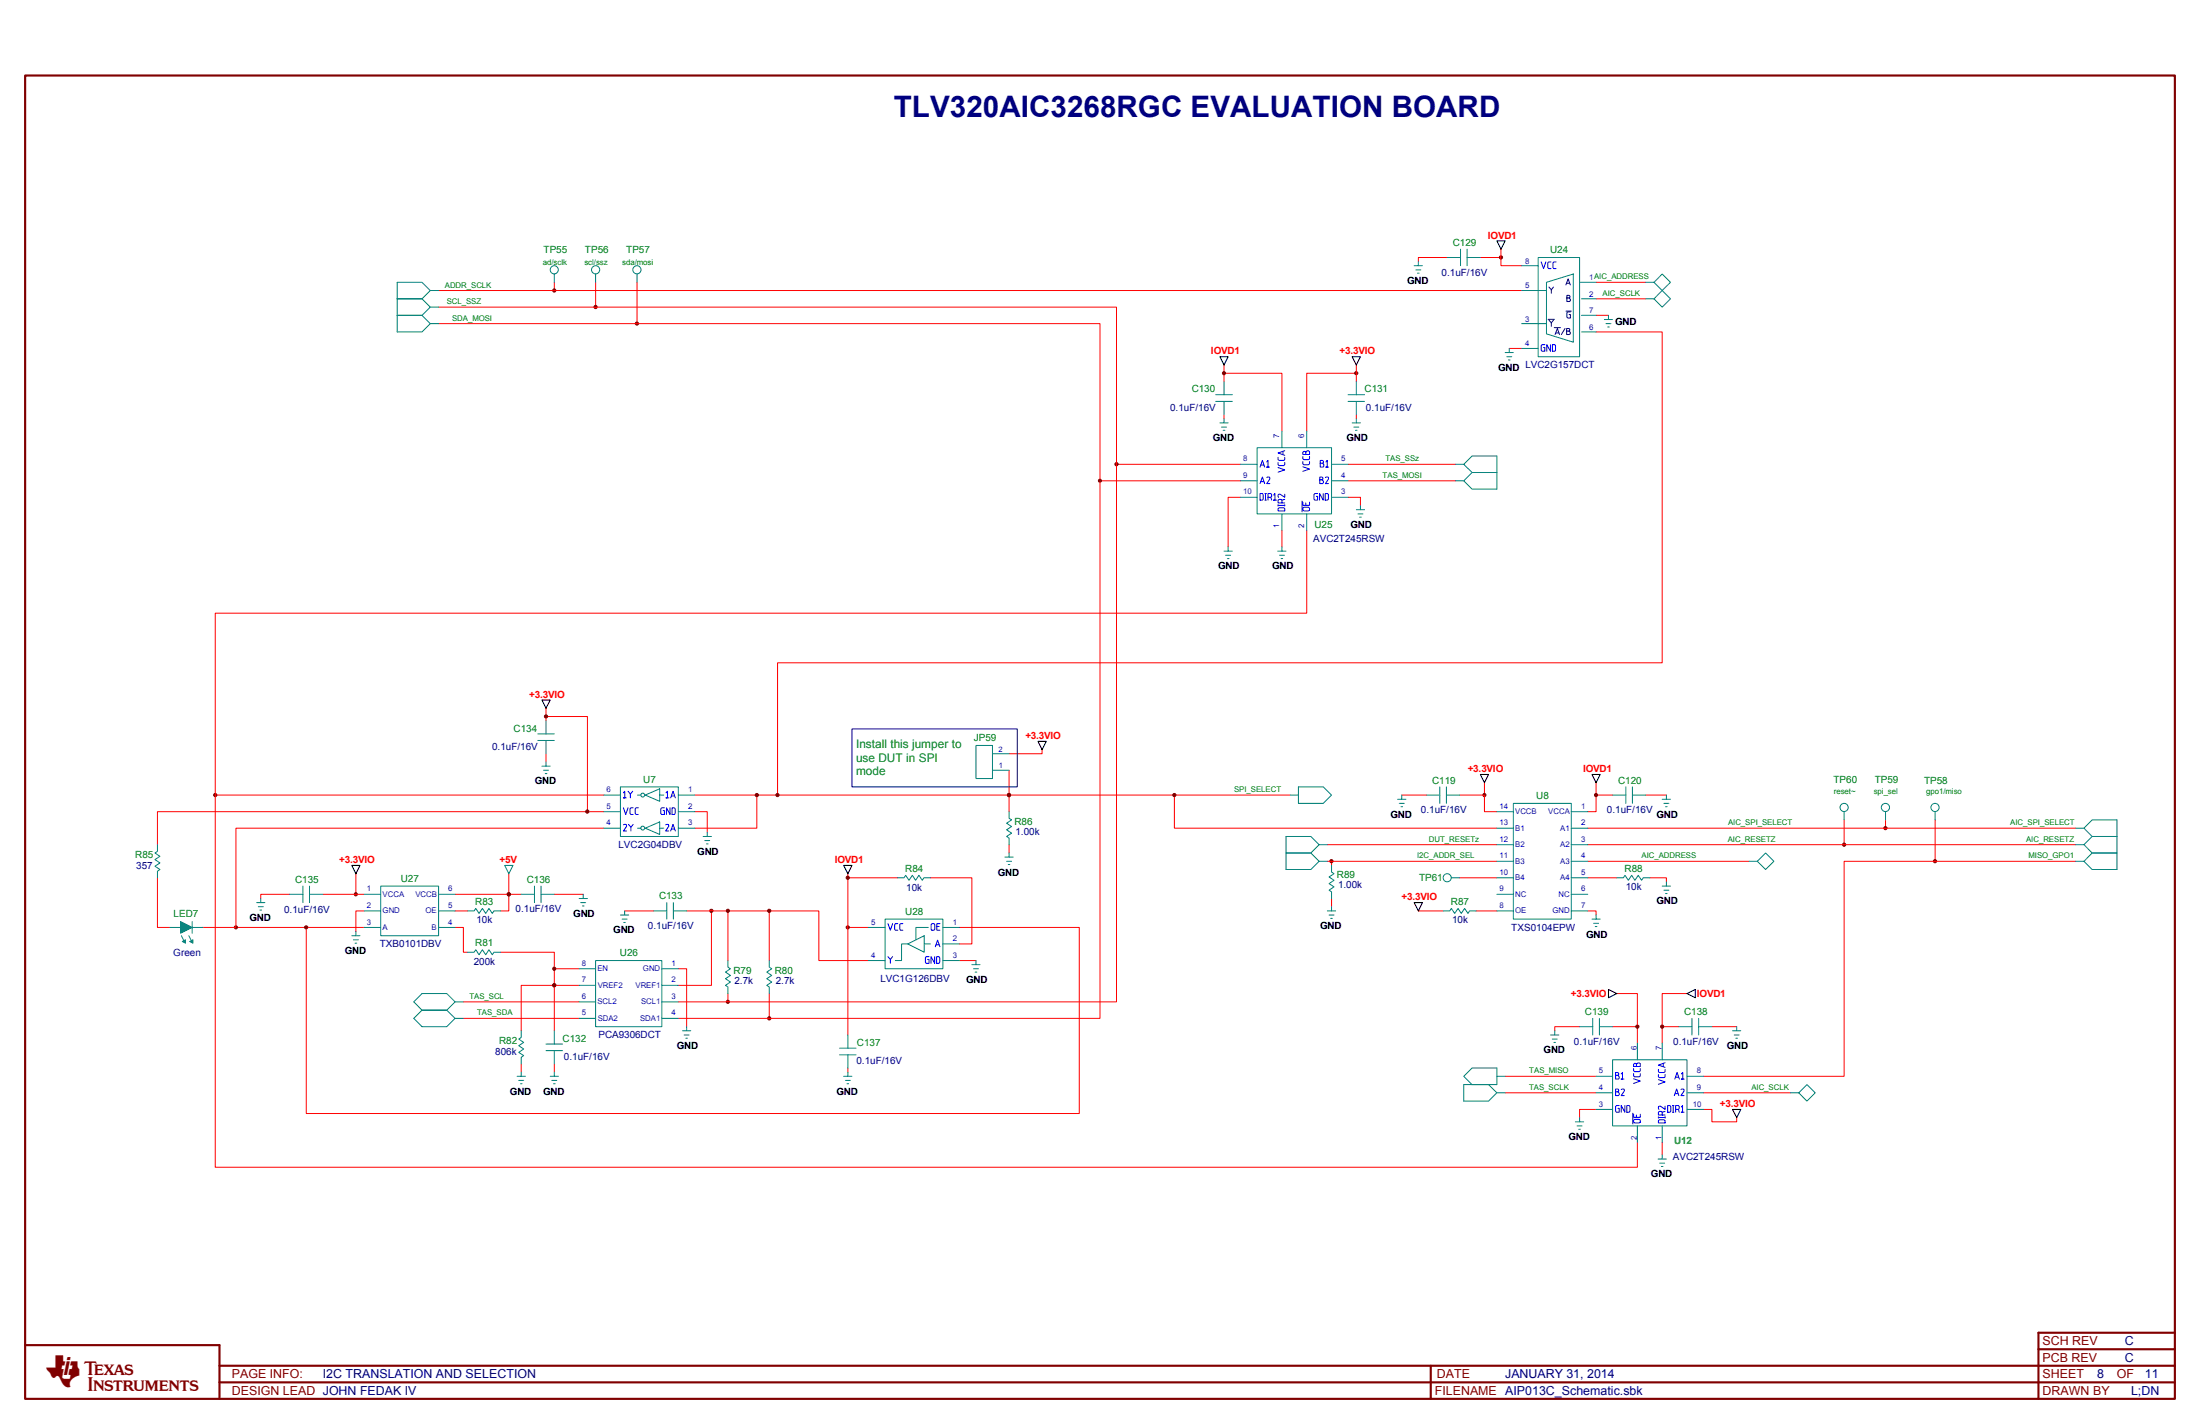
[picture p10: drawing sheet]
<svg xmlns="http://www.w3.org/2000/svg" width="432mm" height="279mm" viewBox="0 0 432 279" stroke-linecap="round" stroke-linejoin="round" font-family="sans-serif">
<g fill="none" stroke="#f00" stroke-width=".2">
<path d="M86.1 57h212.6M108.8 55.4v1.6M116.9 55.4v4.9M125 55.4v8.1M284.1 50.5h-5.7v.8M290.6 50.5h4M294.6 48.9v3.2h4.1M313.3 58.6h9.7M313.3 55.4h9.7M86.1 63.5h129.8v136.3h-82.8M86.1 60.3h133v136.3h-86M240.2 73.2h11.4v11.4"/>
<path d="M240.2 71.6v3.3M266.2 73.2h-9.7v11.4M266.2 71.6v3.3M296.2 68.4h2.5M313.3 65.1h12.9v64.9h-173.6v26M313.3 61.9h2.4M215.9 94.3h27.6M219.1 91.1h24.4M240.2 81.3v.9M243.5 97.6h-2.5v9.7M264.6 97.6h2.4v1.6M264.6 91.1h21.1"/>
<path d="M264.6 94.3h21.1M266.2 81.3v.9M251.6 104.1v3.2M256.5 104.1v16.2h-214.3v108.7h279.2v-4.8M107.2 139v2.4M42.2 156h76.3M107.2 140.6h8.1v18.7M107.2 147.9v1.6M118.5 159.3h-87.6v6.4M136.4 156h116.8M136.4 159.3h2.4v4M148.5 156v6.5h-12.1"/>
<path d="M198.1 151.1v8.2M204.5 147.1v.8h-6.4M230.5 156v6.5h63.3M275.1 156h4.9M286.5 156h4.9v3.3h2.4M291.4 153.6v2.4M313.3 156h3.2M313.3 153.6v5.7h-1.7M323 156h4.1M30.9 172.2v9.8h2.4M56.9 175.5h-5.7v.8M63.4 175.5h8.1"/>
<path d="M69.8 171.4v4.1M71.5 178.7h-1.7v4.1M89.3 175.5h13M89.3 178.7h2.5M99.9 171.4v7.3h-1.6M108.8 175.5h5.7M118.5 162.5h-72.2v19.5h-6.5M122.6 178.7h5.7M134.8 178.7h25.9v9.8h9.8M139.6 178.7v14.6h-6.5M142.9 178.7v9.8M151 178.7v9.8"/>
<path d="M166.4 172.2h9.7M166.4 171.4v31.7M182.6 172.2h8.2v13h-2.5M198.1 165.7v1.7M260.5 169h33.3M260.5 165.7h33.3M261.3 176.3v1.6M261.3 169v.8M278.4 178.7h4.9M286.5 172.2h7.3M289.7 178.7h4.1M311.6 169h31.7"/>
<path d="M311.6 178.7h1.7v.8M311.6 162.5h95.8M311.6 165.7h95.8M311.6 172.2h5.7M323.8 172.2h3.3v.8M361.9 160.9v4.8M370.1 160.9v1.6M379.8 160.9v8.1M407.4 169h-45.4v42.2h-27.6M46.3 182h25.2M60.1 182v36.5h151.7v-36.5h-23.5M89.3 182h1.7v4.8h.8"/>
<path d="M91 199.8h22.7M91 196.6h22.7M98.3 186.8h10.5v15.4M108.8 190.1h4.9M113.7 193.3h-11.4v8.9M133.1 190.1h1.7v11.3M142.9 194.9v1.7M151 194.9v4.9M166.4 182h4.1M188.3 188.5h3.3M317.3 194.9h4.1v9.8M331.1 194.9h-4.9v9.8"/>
<path d="M102.3 208.7v1.7M108.8 208.7v1.7M166.4 209.5v.9M295.4 211.2h17.9M295.4 214.4h17.9M310 201.4h-4.8v.8M313.3 217.7h-3.3v1.6M316.5 201.4h4.9M326.2 201.4h3.3M334.4 217.7h1.6v2.4h4.9v-.8M334.4 214.4h17M336 201.4h4.9"/>
<path d="M326.2 224.2v2.4"/>
</g>
<g fill="#800000" stroke="#800000" stroke-width=".2">
<circle cx="116.9" cy="60.2" r=".32"/>
<circle cx="219.1" cy="91.1" r=".32"/>
<circle cx="125" cy="63.5" r=".31"/>
<circle cx="215.9" cy="94.3" r=".31"/>
<circle cx="108.8" cy="57" r=".32"/>
<circle cx="139.6" cy="178.7" r=".32"/>
<circle cx="151" cy="178.7" r=".32"/>
<circle cx="142.9" cy="178.7" r=".32"/>
<circle cx="108.8" cy="193.3" r=".32"/>
<circle cx="108.8" cy="190.1" r=".32"/>
<circle cx="99.9" cy="175.5" r=".32"/>
<circle cx="69.8" cy="175.5" r=".32"/>
<circle cx="46.3" cy="182" r=".31"/>
<circle cx="166.4" cy="182" r=".31"/>
<circle cx="166.4" cy="172.2" r=".31"/>
<circle cx="198" cy="156" r=".32"/>
<circle cx="148.5" cy="156" r=".32"/>
<circle cx="291.3" cy="156" r=".32"/>
<circle cx="261.3" cy="169" r=".32"/>
<circle cx="321.4" cy="201.4" r=".31"/>
<circle cx="326.2" cy="201.4" r=".31"/>
<circle cx="142.9" cy="196.6" r=".31"/>
<circle cx="151" cy="199.8" r=".32"/>
<circle cx="230.5" cy="156" r=".32"/>
<circle cx="42.2" cy="156" r=".32"/>
<circle cx="152.6" cy="156" r=".32"/>
<circle cx="370.1" cy="162.5" r=".31"/>
<circle cx="361.9" cy="165.7" r=".32"/>
<circle cx="379.8" cy="169" r=".32"/>
<circle cx="313.2" cy="156" r=".32"/>
<circle cx="294.6" cy="50.5" r=".32"/>
<circle cx="240.2" cy="73.2" r=".31"/>
<circle cx="266.2" cy="73.2" r=".31"/>
<circle cx="107.2" cy="140.6" r=".31"/>
<circle cx="115.3" cy="159.2" r=".32"/>
<circle cx="60.1" cy="182" r=".31"/>
</g>
<g fill="none" stroke="#008080" stroke-width=".2">
<path d="M78 55.4h4.8l1.7 1.6-1.7 1.6h-4.8h4.8l1.7 1.7-1.7 1.6h-4.8h4.8l1.7 1.6-1.7 1.6h-4.8zM84.5 57h1.6M108.8 53.8v1.6M116.9 53.8v1.6M125 53.8v1.6M277.9 53h1M278.2 53.6h.3M278.4 51.3v.8h-.8M278.4 52.1h.8M284.1 50.5h2.6M286.7 48.9v3.2M288 48.9v3.2"/>
<path d="M288 50.5h2.6M298.7 57h4.8M298.7 52.1h3.2M301.9 50.5h8.1v19.5h-8.1zM303.5 55.4l5.3-1.6v13.3l-5.3-1.6zM310 55.4h3.3M310.4 58.6h2.9M323 58.6h1.6M323 55.4h1.6M326.2 57l1.7 1.6-1.7 1.7-1.6-1.7zM326.2 53.8l1.7 1.6-1.7 1.6-1.6-1.6zM84.5 60.3h1.6"/>
<path d="M84.5 63.5h1.6M238.6 77.4h3.3M238.6 78.8h3.3M240.2 74.9v2.5M240.2 78.8v2.5M264.6 77.4h3.2M264.6 78.8h3.2M266.2 74.9v2.5M266.2 78.8v2.5M295.7 70h1M296.1 70.6h.3M296.2 68.4v.8h-.8"/>
<path d="M296.2 69.2h.8M298.7 63.5h4.8M298.7 68.4h3.2M310.4 61.9h2.9M310.4 65.1h2.9M314.9 62.7h.8M315.2 63.5h1M315.5 64.2h.4M315.7 61.9v.8h.8M239.8 83.8h.9M240.1 84.4h.3M240.2 82.2v.8h-.8"/>
<path d="M240.2 83h.8M243.5 91.1h3.2M243.5 94.3h3.2M243.5 97.6h3.2M246.7 87.8h14.6v13h-14.6zM251.6 84.6v3.2M256.5 84.6v3.2M261.3 91.1h3.3M261.3 94.3h3.3M261.3 97.6h3.3M265.4 83h.8M265.7 83.8h1"/>
<path d="M266 84.4h.4M266.2 82.2v.8h.8M267 99.2v.8h.8M285.7 91.1h1.6M285.7 94.3h1.6M288.9 89.5h4.9v6.5h-4.9l-1.6-1.7 1.6-1.6h4.9h-4.9l-1.6-1.6zM240.2 108.1h.8M240.6 108.9h.9M240.9 109.6h.3M241 107.3v.8h.9M250.8 108.1h.8M251.1 108.9h1"/>
<path d="M251.4 109.6h.4M251.6 107.3v.8h.8M251.6 100.8v3.3M256.5 100.8v3.3M266.2 100h.8M266.5 100.8h1M266.8 101.5h.4M105.6 144h3.2M105.6 145.3h3.2M106.7 151.1h1M107 151.8h.3M107.2 149.5v.8h-.8"/>
<path d="M107.2 150.3h.8M107.2 141.4v2.6M107.2 145.3v2.6M118.5 156h3.3M118.5 159.3h3.3M121.8 154.4h11.3v9.7h-11.3zM125.1 156h.7M126.6 156l2.9-1.2v2.4zM129.5 156h.8M133.1 156h3.3M133.1 159.3h3.3M191.6 146.3h3.2v6.5h-3.2z"/>
<path d="M194.8 151.1h3.3M194.8 147.9h3.3M198.1 159.3v1.2l.4 .4-.9 .6 .9 .7-.9 .6 .9 .7-.9 .6 .5 .3v1.3M253.2 156h1.6M254.8 154.4h4.9l1.6 1.6-1.6 1.6h-4.9zM274.6 157.6h1M275 158.3h.3M275.1 156v.8h-.8M275.1 156.8h.8M280 156h2.6M282.6 154.4v3.2M283.9 154.4v3.2"/>
<path d="M283.9 156h2.6M293.8 159.3h3.2M297 157.6h11.4v22.7h-11.4zM308.4 159.3h3.2M316.5 156h2.6M319.1 154.4v3.2M320.4 154.4v3.2M320.4 156h2.6M326.2 156.8h.9M326.6 157.6h1M326.9 158.3h.3M327.1 156v.8h.8"/>
<path d="M361.9 159.3v1.6M370.1 159.3v1.6M379.8 159.3v1.6M30.9 165.7v1.3l-.5 .4 1 .6-1 .7 1 .6-1 .7 1 .6-.5 .3v1.3M50.7 177.9h1M51 178.6h.4M51.2 176.3v.8h-.8M51.2 177.1h.8M56.9 175.5h2.6M59.5 173.9v3.2M60.7 173.9v3.2M60.7 175.5h2.7"/>
<path d="M71.5 178.7h3.2M71.5 175.5h3.2M74.7 173.9h11.4v9.7h-11.4zM86.1 178.7h3.2M86.1 175.5h3.2M91.8 178.7h1.2l.4-.5 .6 1 .7-1 .6 1 .7-1 .6 1 .3-.5h1.4M99.1 169.8h1.6l-.8 1.6zM102.3 175.5h2.6M104.9 173.9v3.2M106.2 173.9v3.2M106.2 175.5h2.6M113.7 176.3h.8"/>
<path d="M114 177.1h1M114.3 177.8h.3M114.5 175.5v.8h.8M118.5 162.5h3.3M122.6 178.7v.8h-.8M122.6 179.5h.8M125.1 162.5h.7M126.6 162.5l2.9-1.2v2.4zM128.3 178.7h2.6M129.5 162.5h.8M130.9 177.1v3.2M132.2 177.1v3.2"/>
<path d="M132.2 178.7h2.6M133.1 162.5h3.3M138 164.1h.8M138.3 164.9h1M138.7 165.6h.3M138.8 163.3v.8h.8M176.1 172.2h1.3l.4-.5 .6 1 .7-1 .6 1 .7-1 .6 1 .3-.5h1.3M197.6 169h.9M197.9 169.6h.3M198.1 167.4v.8h-.9M198.1 168.2h.8M252.4 164.1h4.9l1.6 1.6-1.6 1.7h-4.9h4.9l1.6 1.6-1.6 1.6h-4.9z"/>
<path d="M258.9 165.7h1.6M258.9 169h1.6M260.9 179.5h.9M261.3 177.9v.8h-.8M261.3 169.8v1.3l.5 .3-.9 .7 .9 .6-.9 .7 .9 .6-.9 .7 .4 .3v1.3M261.3 178.7h.8M283.3 178.7h1.2l.4-.5 .6 1 .7-1 .6 1 .7-1 .6 1 .3-.5h1.3M284.9 172.2h1.6M293.8 169h3.2M293.8 162.5h3.2M293.8 165.7h3.2M293.8 178.7h3.2"/>
<path d="M293.8 175.5h3.2M293.8 172.2h3.2M308.4 169h3.2M308.4 162.5h3.2M308.4 165.7h3.2M308.4 178.7h3.2M308.4 175.5h3.2M308.4 172.2h3.2M313.3 179.5v.8h.8M317.3 172.2h1.3l.3-.5 .7 1 .7-1 .6 1 .6-1 .7 1 .3-.5h1.3M326.2 173.9h.9M326.6 174.7h1"/>
<path d="M326.9 175.3h.3M327.1 173v.9h.8M343.3 169h1.6M346.5 167.4l1.7 1.6-1.7 1.6-1.6-1.6zM407.4 162.5h1.6M407.4 165.7h1.6M407.4 169h1.6M410.6 160.9h4.9v9.7h-4.9l-1.6-1.6 1.6-1.6h4.9h-4.9l-1.6-1.7 1.6-1.6h4.9h-4.9l-1.6-1.6zM33.3 182h6.5M35.6 183.6l.7 1.3M37.1 183.6l.6 1.3M37.7 180.8v2.3"/>
<path d="M69.4 184.4h.9M69.7 185.1h.3M69.8 182.8v.8h-.8M69.8 183.6h.9M71.5 182h3.2M81.2 199.8l1.6-1.6h4.9l1.6 1.6-1.6 1.6h-4.9zM82.8 194.9h4.9l1.6 1.7-1.6 1.6h-4.9l-1.6-1.6zM86.1 182h3.2M89.3 196.6h1.7M89.3 199.8h1.7M91.8 186.8h1.2l.4-.4 .6 .9 .7-.9 .6 .9 .7-.9 .6 .9 .3-.5h1.4M113.7 196.6h3.2"/>
<path d="M113.7 199.8h3.2M113.7 190.1h3.2M113.7 193.3h3.2M116.9 188.5h13v12.9h-13zM122.1 180.3h1M122.4 181h.3M129.9 196.6h3.2M129.9 199.8h3.2M129.9 190.1h3.2M129.9 193.3h3.2M142.9 188.5v1.3l.5 .3-1 .6 1 .7-1 .6 1 .7-1 .6 .5 .4v1.2M151 188.5v1.3l.5 .3-1 .6 1 .7-1 .6 1 .7-1 .6 .5 .4v1.2"/>
<path d="M170.5 182h3.2M170.5 188.5h3.2M173.7 180.3h11.4v9.8h-11.4zM178.2 185.2l3.2-1.6v3.2zM178.2 185.2h-1.2v3.3h-1.3M181.4 185.2h1.2M182.2 182h-2.4v2.4M185.1 182h3.2M185.1 185.2h3.2M185.1 188.5h3.2M190.8 189.3h.8M191.1 190.1h.9"/>
<path d="M191.4 190.7h.3M191.6 188.5v.8h.8M261.2 180.2h.3M312.5 180.3h.8M312.6 199.8v3.3M312.8 181.2h1M313.1 181.8h.3M313.9 199.8v3.3M332.1 199.8v3.3M333.4 199.8v3.3M101.8 212h1M102.2 212.6h.3"/>
<path d="M102.3 210.4v.8h-.8M102.3 202.2v1.4l-.5 .3 1 .6-1 .7 1 .6-1 .7 1 .6-.5 .4v1.2M102.3 211.2h.8M107.2 204.9h3.2M107.2 206.1h3.2M108.3 212h1M108.6 212.6h.4M108.8 210.4v.8h-.8M108.8 202.2v2.7M108.8 206.1v2.6M108.8 211.2h.8M133.9 202.2h.9"/>
<path d="M134.3 203.1h1M134.6 203.7h.3M134.8 201.4v.8h.8M164.8 207h3.2M164.8 205.7h3.2M165.9 212h1M166.2 212.6h.4M166.4 210.4v.8h-.8M166.4 211.2h.8M166.4 203.1v2.6M166.4 207v2.5M287.3 212.8h4.9l1.6 1.6-1.6 1.6h-4.9z"/>
<path d="M287.3 211.2l1.6-1.6h4.9v3.2h-4.9zM293.8 211.2h1.6M293.8 214.4h1.6M304.7 203.9h.9M305 204.5h.3M305.2 202.2v.9h-.9M305.2 203.1h.8M310 219.3v.8h-.8M310 201.4h2.6M313.3 211.2h3.2M313.3 214.4h3.2M313.3 217.7h3.2"/>
<path d="M313.9 201.4h2.6M316.5 207.9h14.6v13h-14.6zM321.4 204.7v3.2M326.2 204.7v3.2M329.5 201.4h2.6M331.1 211.2h3.3M331.1 214.4h3.3M331.1 217.7h3.3M333.4 201.4h2.6M340 202.2h.9M340.4 203.1h1M340.7 203.7h.3"/>
<path d="M340.9 201.4v.8h.8M351.4 214.4h1.6M354.6 212.8l1.7 1.6-1.7 1.6-1.6-1.6zM309.5 220.9h1M309.9 221.6h.3M310 220.1h.8M321.4 220.9v3.3M325.8 228.2h.9M326.1 228.9h.3M326.2 226.6v.8h-.8M326.2 227.4h.9M326.2 220.9v3.3"/>
<circle cx="108.8" cy="52.9" r=".8"/>
<circle cx="116.9" cy="52.9" r=".8"/>
<circle cx="125" cy="52.9" r=".8"/>
<circle cx="126.2" cy="156" r=".38"/>
<circle cx="362" cy="158.4" r=".8"/>
<circle cx="370.1" cy="158.4" r=".8"/>
<circle cx="379.8" cy="158.4" r=".8"/>
<circle cx="126.2" cy="162.5" r=".38"/>
<circle cx="284" cy="172.2" r=".8"/>
</g>
<g fill="#008080" stroke="#008080" stroke-width=".2">
<path d="M35.8 184.7l.6-.3v.7z" fill-rule="evenodd"/>
<path d="M37.2 184.7l.7-.3v.7z" fill-rule="evenodd"/>
<path d="M35.4 180.8l2.3 1.2-2.3 1.1z" fill-rule="evenodd"/>
</g>
<path d="M4.9 14.8h422v259.7h-422zM4.9 263.9h38.2v10.6M43.1 268h383.8M43.1 271.2h383.8M280.8 268v6.5M400.1 264.7h26.8M426.9 261.5h-26.8v13" fill="none" stroke="#800000" stroke-width=".42"/>
<g fill="none" stroke="#000" stroke-width=".2">
<path d="M293.8 47.3h1.6l-.8 1.6zM239.4 70h1.6l-.8 1.6zM265.4 70h1.6l-.8 1.6zM106.4 137.4h1.6l-.8 1.6zM203.7 145.5h1.7l-.9 1.6zM290.6 152h1.6l-.8 1.6zM312.5 152h1.6l-.8 1.6zM69 169.8h1.7l-.9 1.6zM165.6 169.8h1.6l-.8 1.6zM277.6 177.1h1.6l-.8 1.6zM315.7 194.1l1.6 .8-1.6 .9zM331.1 194.9l1.6-.8v1.7z"/>
<path d="M340 217.7h1.7l-.8 1.6z"/>
</g>
<g fill="none" stroke="#00f" stroke-width=".2">
<path d="M302.5 51.4l.5 1.3 .4-1.3M304.4 51.4h-.4l-.2 .2v.9l.2 .2h.4M305.4 51.4h-.4l-.2 .2v.9l.2 .2h.4M303.2 67.6h-.5l-.2 .2v.9l.2 .2h.5v-.7h-.2M304.3 67.6v1.3l-.7-1.3v1.3M304.7 67.6h.5l.1 .2v.9l-.1 .2h-.5zM247.3 94.9l.5-1.3 .4 1.3M247.3 96.8h.5l.1 .2v.9l-.1 .2h-.5zM247.3 91.7l.5-1.4 .4 1.4M247.5 94.5h.5M247.5 91.2h.5M248.3 98.1h.3"/>
<path d="M248.3 96.8h.3M248.4 96.8v1.3M248.6 93.7l.5-.1 .1 .2-.6 1.1h.6M248.6 90.6l.3-.3v1.4h-.3h.6M248.9 97.6h.5l.2-.2v-.4l-.2-.2h-.5v1.3M249.4 97.6l.2 .5M250 97.1l.2-.3v1.3h-.2h.5M250.8 99v.3M250.8 99.8l.3-.2h.9l.2 .2v.4h-1.4zM250.8 99.2h1.4M250.8 91.7l1.4 .5-1.4 .4M250.8 90.7v.5l.3 .2h.9l.2-.2v-.5"/>
<path d="M250.8 89.7v.5l.3 .1h.9l.2-.1v-.5M251.6 98.7v-.6l-.2-.1-.6 .1v.6h1.4M251.8 88.6v.6M252.2 97v.6l-1-.6-.4 .1 .2 .5M252.2 99v.3M252.2 98l-.6 .1M252.2 88.4l-1.4 .5 1.4 .4M255.6 98.3v2.1M255.7 99.7l.2-.2h.9l.2 .2v.4l-.2 .1h-.9l-.2-.1zM255.7 98.5v.6h1.3v-.6M255.7 91.6l1.3 .4-1.3 .5M255.7 90.6v.4l.2 .2h.9l.2-.2v-.4"/>
<path d="M255.7 89.6v.4l.2 .2h.9l.2-.2v-.4M256.3 98.7v.4M256.3 88.7l.3-.2 .4 .1v.6h-1.3v-.5l.4-.1 .2 .1v.5M258.6 96.8h-.5l-.2 .2v.9l.2 .2h.5v-.7h-.2M259 94.1h.5l.2-.1-.2-.4h-.5v1.3h.6l.2-.5-.3-.3M259.1 90.9h.5l.2-.4-.2-.2h-.5v1.4h.6l.1-.5-.2-.3M259.7 96.8v1.3l-.7-1.3v1.3M260.1 96.8h.5l.1 .2v.9l-.1 .2h-.5zM260.1 93.7l.5-.1 .2 .2-.7 1.1h.7M260.2 90.6l.3-.3v1.4h-.3h.6M122.4 158.5l.4 1.3 .5-1.3M122.4 155.6l.2-.3v1.2h-.2h.5"/>
<path d="M123.3 155.3l.4 .5 .5-.5M123.7 155.8v.7M124.3 158.5h-.5l-.1 .2v.9l.1 .2h.5M125.3 158.5h-.5l-.1 .2v.9l.1 .2h.5M130.4 158.5h-.5l-.2 .2v.9l.2 .2h.5v-.8h-.2M130.7 155.6l.3-.3v1.2h-.3h.6M131.5 158.5v1.3l-.7-1.3v1.3M131.6 156.5l.5-1.2 .4 1.2M131.8 156.2h.6M131.9 158.5h.5l.1 .2v.9l-.1 .2h-.5zM122.4 161.8h.4l.2 .1-.6 1.1h.6M123.4 161.8l.4 .5 .5-.5"/>
<path d="M123.8 162.3v.7M130.6 161.8h.5l.2 .1-.7 1.1h.7M131.6 163l.5-1.2 .4 1.2M131.8 162.7h.6M174.3 187.7l.5 .6 .4-.6M174.3 181.2l.5 1.3 .4-1.3M174.8 188.3v.7M176.2 181.2h-.5l-.1 .2v.9l.1 .2h.5M177.2 181.2h-.4l-.2 .2v.9l.2 .2h.4M182.4 187.7h-.6l-.2 .2v.9l.2 .2h.6v-.7h-.3M182.9 181.2h.4l.2 .2v.9l-.2 .2h-.4l-.1-.2v-.9zM183.5 187.7v1.3l-.8-1.3v1.3"/>
<path d="M183.6 185.8l.4-1.3 .5 1.3M183.7 185.4h.6M183.8 187.7h.5l.1 .2v.9l-.1 .2h-.5zM183.9 181.8h.4M184.5 181.2h-.6v1.3h.6M317.1 214.2h.5l.1-.1-.1-.4h-.5v1.3h.5l.2-.5-.2-.3M317.1 211h.5l.1-.2-.1-.4h-.5v1.3h.5l.2-.4-.2-.3M317.8 216.9h-.5l-.2 .2v.9l.2 .2h.5v-.7h-.2M318.2 213.8l.6-.1v.4l-.6 .9h.6M318.2 210.7l.3-.3v1.3h-.3h.5M318.9 216.9v1.3l-.7-1.3v1.3M319.3 216.9h.5l.1 .2v.9l-.1 .2h-.5z"/>
<path d="M320.5 218.4v2.1M320.6 219.8l.2-.2h.9l.2 .2v.4l-.2 .1h-.9l-.2-.1zM320.6 218.6v.6h1.3v-.6M320.6 211.7l1.3 .4-1.3 .5M320.6 210.7v.4l.2 .2h.9l.2-.2v-.4M320.6 209.7v.4l.2 .2h.9l.2-.2v-.4M321.2 218.8v.4M321.2 208.8l.3-.2 .4 .1v.6h-1.3v-.5l.2-.2 .4 .2v.5M325.5 211.8l1.3 .5-1.3 .4M325.5 219.1v.3M325.5 210.8v.5l.2 .1h.9l.2-.1v-.5M325.5 209.8v.5l.2 .1h.9l.2-.1v-.5"/>
<path d="M325.5 219.9l.2-.2h.9l.2 .2v.4h-1.3zM325.5 219.3h1.3M326.2 218.8v-.6l-.1-.1h-.4l-.2 .1v.6h1.3M326.5 208.7v.6M326.8 217v.7l-.9-.7-.4 .2 .1 .5M326.8 208.5l-1.3 .5 1.3 .4M326.8 219.1v.3M326.8 218.1l-.6 .1M327.3 216.9h.5l.1 .2v.9l-.1 .2h-.5zM328.3 218.2h.2M328.3 216.9h.2M328.4 216.9v1.3"/>
<path d="M328.6 215l.5-1.3 .4 1.3M328.7 211.7l.5-1.3 .4 1.3M328.8 214.6h.5M328.9 217.7h.5l.2-.2-.2-.6h-.5v1.3M328.9 211.3h.5M329.4 217.7l.2 .5M329.9 213.8l.5-.1 .1 .2-.6 1.1h.6M330 217.2l.2-.3v1.3h-.2h.5M330 210.7l.3-.3v1.3h-.3h.6"/>
</g>
<g fill="none" stroke="#000080" stroke-width=".2">
<path d="M304 56.3l.5 .6 .4-.6M304.5 56.9v.6M307.3 55.9l.5-1.2 .4 1.2M307.5 58.5h.5l.1-.4-.1-.1h-.5v1.2h.5l.2-.2v-.3l-.2-.2M307.5 55.6h.5M303.8 62.7h1.3M304 62.8l.5 .5 .4-.5M304.5 63.3v.7M305.1 64.3h1.2M305.2 65.6l.5-1.1 .4 1.1M305.4 65.3h.5M307.2 64.5l-.7 1.1"/>
<path d="M307.4 61h1M307.5 65h.5l.1-.4-.1-.1h-.5v1.1h.5l.2-.1v-.3l-.2-.2M308.2 61.2h-.5l-.2 .2v.8l.2 .2h.5v-.7h-.2M167.2 143h32.5v11.4h-32.5z"/>
</g>
<text font-size="5.9" fill="#800000" x="9.1" y="271.5">TI</text>
<text font-size="5.8" fill="#000080" x="175.4" y="22.9">TLV320AIC3268RGC EVALUATION BOARD</text>
<g font-size="2.4" fill="#800000">
<text x="400.9" y="263.9">SCH REV</text>
<text x="400.9" y="267.2">PCB REV</text>
<text x="45.5" y="273.7">DESIGN LEAD JOHN FEDAK IV</text>
<text x="45.5" y="270.4">PAGE INFO:</text>
<text x="281.6" y="273.7">FILENAME AIP013C_Schematic.sbk</text>
<text x="282" y="270.4">DATE</text>
<text x="400.9" y="273.7">DRAWN BY</text>
<text x="400.9" y="270.4">SHEET</text>
<text x="415.5" y="270.4">OF</text>
</g>
<g font-size="2.4" fill="#000080">
<text x="417" y="263.9">C</text>
<text x="417" y="267.2">C</text>
<text x="63.4" y="270.4">I2C TRANSLATION AND SELECTION</text>
<text x="295.4" y="270.4">JANUARY 31, 2014</text>
<text x="411.6" y="270.4">8</text>
<text x="418.3" y="273.7">L;DN</text>
<text x="421" y="270.4">11</text>
</g>
<g font-size="2.3" fill="#008000">
<text x="168" y="146.8">Install this jumper to</text>
<text x="168" y="149.5">use DUT in SPI</text>
<text x="168" y="152.1">mode</text>
</g>
<g font-size="1.9" fill="#f00">
<text x="292" y="46.8">IOVD1</text>
<text x="237.7" y="69.5">IOVD1</text>
<text x="262.9" y="69.5">+3.3VIO</text>
<text x="103.9" y="136.9">+3.3VIO</text>
<text x="201.3" y="145">+3.3VIO</text>
<text x="288.1" y="151.5">+3.3VIO</text>
<text x="310.7" y="151.5">IOVD1</text>
<text x="66.6" y="169.3">+3.3VIO</text>
<text x="98" y="169.3">+5V</text>
<text x="163.8" y="169.3">IOVD1</text>
<text x="275.1" y="176.6">+3.3VIO</text>
<text x="308.3" y="195.6">+3.3VIO</text>
<text x="333.1" y="195.6">IOVD1</text>
<text x="337.6" y="217.2">+3.3VIO</text>
</g>
<g font-size="1.9" fill="#008000">
<text x="106.7" y="49.7">TP55</text>
<text x="114.8" y="49.7">TP56</text>
<text x="122.9" y="49.7">TP57</text>
<text x="285.1" y="48.3">C129</text>
<text x="304.2" y="49.7">U24</text>
<text x="233.9" y="77">C130</text>
<text x="267.8" y="77">C131</text>
<text x="258" y="103.6">U25</text>
<text x="100.8" y="143.6">C134</text>
<text x="191.1" y="145.3">JP59</text>
<text x="126.3" y="153.6">U7</text>
<text x="281.1" y="153.8">C119</text>
<text x="317.6" y="153.8">C120</text>
<text x="359.9" y="153.5">TP60</text>
<text x="368" y="153.5">TP59</text>
<text x="377.6" y="153.8">TP58</text>
<text x="199.1" y="161.8">R86</text>
<text x="301.5" y="156.8">U8</text>
<text x="26.5" y="168.4">R85</text>
<text x="57.9" y="173.2">C135</text>
<text x="78.7" y="173">U27</text>
<text x="103.4" y="173.2">C136</text>
<text x="177.7" y="171">R84</text>
<text x="262.4" y="172.4">R89</text>
<text x="278.5" y="172.8">TP61</text>
<text x="318.9" y="171">R88</text>
<text x="34.1" y="179.9">LED7</text>
<text x="93.3" y="177.5">R83</text>
<text x="129.3" y="176.5">C133</text>
<text x="177.7" y="179.5">U28</text>
<text x="284.8" y="177.5">R87</text>
<text x="93.3" y="185.6">R81</text>
<text x="121.7" y="187.6">U26</text>
<text x="144" y="191">R79</text>
<text x="152.1" y="191">R80</text>
<text x="311.1" y="199.2">C139</text>
<text x="330.6" y="199.2">C138</text>
<text x="98" y="204.9">R82</text>
<text x="110.4" y="204.4">C132</text>
<text x="168.2" y="205.3">C137</text>
<text x="328.6" y="224.5">U12</text>
</g>
<g font-size="1.9">
<text x="276.2" y="55.8">GND</text>
<text x="317" y="63.9">GND</text>
<text x="294" y="72.8">GND</text>
<text x="238" y="86.6">GND</text>
<text x="264.3" y="86.6">GND</text>
<text x="265.1" y="103.6">GND</text>
<text x="239.1" y="111.7">GND</text>
<text x="249.7" y="111.7">GND</text>
<text x="105" y="153.9">GND</text>
<text x="272.9" y="160.4">GND</text>
<text x="325.1" y="160.4">GND</text>
<text x="136.9" y="167.7">GND</text>
<text x="195.8" y="171.8">GND</text>
<text x="112.5" y="179.9">GND</text>
<text x="325.1" y="177.5">GND</text>
<text x="49" y="180.7">GND</text>
<text x="120.4" y="183.1">GND</text>
<text x="259.1" y="182.3">GND</text>
<text x="311.3" y="184">GND</text>
<text x="67.6" y="187.2">GND</text>
<text x="189.6" y="192.9">GND</text>
<text x="132.8" y="205.9">GND</text>
<text x="303" y="206.7">GND</text>
<text x="338.9" y="205.9">GND</text>
<text x="100.1" y="214.8">GND</text>
<text x="106.6" y="214.8">GND</text>
<text x="164.2" y="214.8">GND</text>
<text x="307.8" y="223.7">GND</text>
<text x="324" y="231">GND</text>
</g>
<g font-size="1.9" fill="#000080">
<text x="283" y="54.1">0.1uF/16V</text>
<text x="299.4" y="72.3">LVC2G157DCT</text>
<text x="229.7" y="80.6">0.1uF/16V</text>
<text x="268.1" y="80.6">0.1uF/16V</text>
<text x="257.7" y="106.3">AVC2T245RSW</text>
<text x="96.6" y="147.2">0.1uF/16V</text>
<text x="278.9" y="159.6">0.1uF/16V</text>
<text x="315.4" y="159.6">0.1uF/16V</text>
<text x="121.4" y="166.4">LVC2G04DBV</text>
<text x="199.3" y="163.8">1.00k</text>
<text x="26.8" y="170.5">357</text>
<text x="55.8" y="179">0.1uF/16V</text>
<text x="101.2" y="179">0.1uF/16V</text>
<text x="177.9" y="174.8">10k</text>
<text x="262.6" y="174.3">1.00k</text>
<text x="319.1" y="174.7">10k</text>
<text x="74.5" y="185.9">TXB0101DBV</text>
<text x="93.5" y="181.2">10k</text>
<text x="127.2" y="182.3">0.1uF/16V</text>
<text x="285" y="181.2">10k</text>
<text x="296.6" y="182.6">TXS0104EPW</text>
<text x="34" y="187.6">Green</text>
<text x="93" y="189.3">200k</text>
<text x="144.1" y="193">2.7k</text>
<text x="152.3" y="193">2.7k</text>
<text x="172.8" y="192.7">LVC1G126DBV</text>
<text x="117.5" y="203.7">PCA9306DCT</text>
<text x="97.2" y="207">806k</text>
<text x="110.7" y="208">0.1uF/16V</text>
<text x="168.1" y="208.8">0.1uF/16V</text>
<text x="308.9" y="205">0.1uF/16V</text>
<text x="328.4" y="205">0.1uF/16V</text>
<text x="328.3" y="227.5">AVC2T245RSW</text>
</g>
<g font-size="1.5" fill="#008000">
<text x="106.5" y="51.9">ad/sclk</text>
<text x="114.7" y="51.9">scl/ssz</text>
<text x="122.1" y="51.9">sda/mosi</text>
<text x="87.3" y="56.4">ADDR_SCLK</text>
<text x="87.7" y="59.7">SCL_SSZ</text>
<text x="314.6" y="58.1">AIC_SCLK</text>
<text x="88.7" y="62.9">SDA_MOSI</text>
<text x="271.4" y="93.8">TAS_MOSI</text>
<text x="271.9" y="90.5">TAS_SSz</text>
<text x="242.2" y="155.4">SPI_SELECT</text>
<text x="359.9" y="155.8">reset~</text>
<text x="367.8" y="155.8">spi_sel</text>
<text x="378.1" y="155.8">gpo1/miso</text>
<text x="339.2" y="161.9">AIC_SPI_SELECT</text>
<text x="394.6" y="161.9">AIC_SPI_SELECT</text>
<text x="280.5" y="165.1">DUT_RESETz</text>
<text x="339.1" y="165.1">AIC_RESETZ</text>
<text x="397.7" y="165.2">AIC_RESETZ</text>
<text x="278.1" y="168.4">I2C_ADDR_SEL</text>
<text x="322.2" y="168.4">AIC_ADDRESS</text>
<text x="398.1" y="168.4">MISO_GPO1</text>
<text x="92.1" y="196">TAS_SCL</text>
<text x="93.6" y="199.2">TAS_SDA</text>
<text x="300.1" y="213.8">TAS_SCLK</text>
<text x="300.2" y="210.6">TAS_MISO</text>
<text x="343.7" y="213.8">AIC_SCLK</text>
</g>
<g font-size="1.5" fill="#00f">
<text x="299.3" y="51.7">8</text>
<text x="299.3" y="56.6">5</text>
<text x="311.9" y="55">1AIC_ADDRESS</text>
<text x="311.9" y="58.2">2</text>
<text x="299.3" y="63.1">3</text>
<text x="311.9" y="64.7">6</text>
<text x="311.9" y="61.5">7</text>
<text x="299.3" y="68">4</text>
<text x="251.1" y="86" transform="rotate(-90 251.1 86)">7</text>
<text x="255.9" y="86" transform="rotate(-90 255.9 86)">6</text>
<text x="244" y="93.8">9</text>
<text x="244" y="90.5">8</text>
<text x="263.2" y="90.5">5</text>
<text x="263.2" y="93.8">4</text>
<text x="244" y="97">10</text>
<text x="263.2" y="97">3</text>
<text x="251.1" y="103.5" transform="rotate(-90 251.1 103.5)">1</text>
<text x="255.9" y="103.5" transform="rotate(-90 255.9 103.5)">2</text>
<text x="196" y="147.6">2</text>
<text x="119" y="155.4">6</text>
<text x="135" y="155.4">1</text>
<text x="196" y="150.7">1</text>
<text x="119" y="161.9">4</text>
<text x="119" y="158.7">5</text>
<text x="135" y="158.7">2</text>
<text x="135" y="161.9">3</text>
<text x="294.3" y="158.7">14</text>
<text x="294.3" y="161.9">13</text>
<text x="297.4" y="159.7">VCCB</text>
<text x="303.9" y="159.7">VCCA</text>
<text x="310.3" y="161.9">2</text>
<text x="310.3" y="158.7">1</text>
<text x="294.3" y="165.2">12</text>
<text x="297.4" y="166.2">B2</text>
<text x="297.4" y="163">B1</text>
<text x="306.2" y="163">A1</text>
<text x="306.2" y="166.2">A2</text>
<text x="310.3" y="165.2">3</text>
<text x="294.3" y="168.4">11</text>
<text x="294.3" y="171.7">10</text>
<text x="297.4" y="172.7">B4</text>
<text x="297.4" y="169.5">B3</text>
<text x="306.2" y="172.7">A4</text>
<text x="306.2" y="169.5">A3</text>
<text x="310.3" y="171.7">5</text>
<text x="310.3" y="168.4">4</text>
<text x="72" y="174.9">1</text>
<text x="72" y="178.2">2</text>
<text x="75.1" y="179.2">GND</text>
<text x="75.1" y="176">VCCA</text>
<text x="81.5" y="176">VCCB</text>
<text x="83.5" y="179.2">OE</text>
<text x="88" y="178.2">5</text>
<text x="88" y="174.9">6</text>
<text x="294.3" y="174.9">9</text>
<text x="294.3" y="178.2">8</text>
<text x="297.4" y="176">NC</text>
<text x="297.4" y="179.2">OE</text>
<text x="304.7" y="179.2">GND</text>
<text x="305.9" y="176">NC</text>
<text x="310.3" y="178.2">7</text>
<text x="310.3" y="174.9">6</text>
<text x="72" y="181.4">3</text>
<text x="75.1" y="182.5">A</text>
<text x="84.7" y="182.5">B</text>
<text x="88" y="181.4">4</text>
<text x="171" y="181.4">5</text>
<text x="187" y="181.4">1</text>
<text x="187" y="184.6">2</text>
<text x="114.2" y="189.5">8</text>
<text x="117.3" y="190.6">EN</text>
<text x="126.2" y="190.6">GND</text>
<text x="131.8" y="189.5">1</text>
<text x="171" y="187.9">4</text>
<text x="187" y="187.9">3</text>
<text x="114.2" y="196">6</text>
<text x="114.2" y="192.8">7</text>
<text x="117.3" y="197.1">SCL2</text>
<text x="117.3" y="193.8">VREF2</text>
<text x="124.7" y="193.8">VREF1</text>
<text x="125.8" y="197.1">SCL1</text>
<text x="131.8" y="192.8">2</text>
<text x="131.8" y="196">3</text>
<text x="114.2" y="199.2">5</text>
<text x="117.3" y="200.3">SDA2</text>
<text x="125.6" y="200.3">SDA1</text>
<text x="131.8" y="199.2">4</text>
<text x="321.2" y="206.1" transform="rotate(-90 321.2 206.1)">6</text>
<text x="326.1" y="206.1" transform="rotate(-90 326.1 206.1)">7</text>
<text x="313.8" y="213.8">4</text>
<text x="313.8" y="210.6">5</text>
<text x="333" y="210.6">8</text>
<text x="333" y="213.8">9</text>
<text x="313.8" y="217.1">3</text>
<text x="332.2" y="217.1">10</text>
<text x="321.2" y="223.6" transform="rotate(-90 321.2 223.6)">2</text>
<text x="326.1" y="223.6" transform="rotate(-90 326.1 223.6)">1</text>
</g>
</svg>
